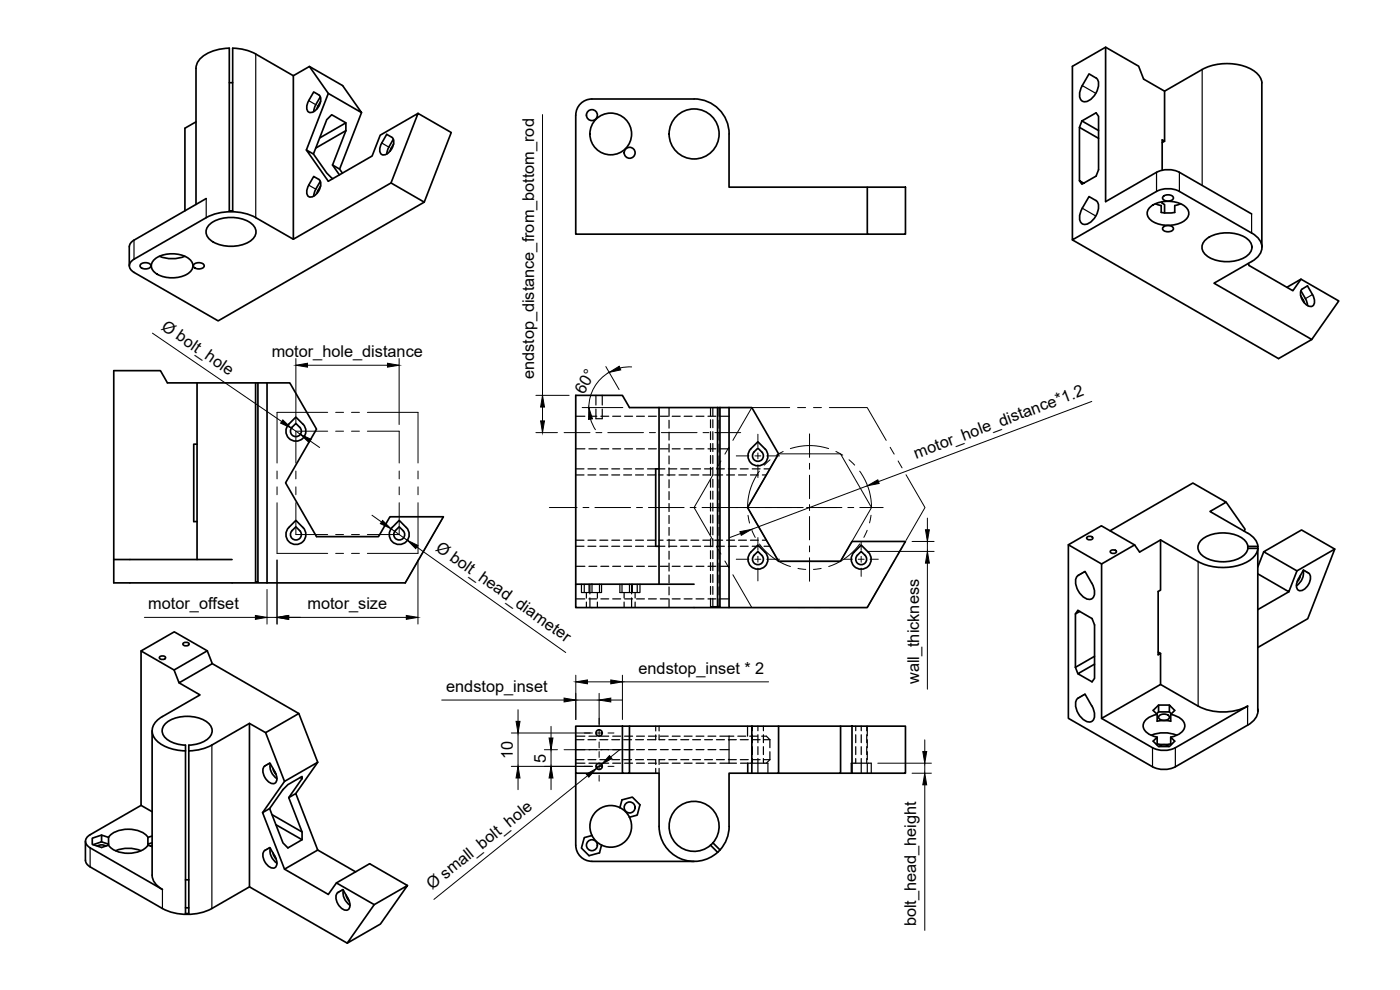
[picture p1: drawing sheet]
<svg xmlns="http://www.w3.org/2000/svg" width="420mm" height="297mm" viewBox="0 0 420 297" stroke-linecap="round" stroke-linejoin="round" font-family="sans-serif">
<!-- layer: Visible -->
<g fill="none" stroke="#000" stroke-width=".51">
<path d="M92.9 19.9l5.6 8.1 10 5.8-5.7-8.1-9.9-5.8-4.9 2.8-11.2-6.5a14.8 14.8 0 0 0-7-1.8v48.9M331.8 14.2v46.3l15.3-8.8a7.6 7.6 0 0 1 6.9 0l21.6 12.5M58.8 36.6l-3.3 1.9v24.8M68.8 24.8h1M88 22.7v49.1l29.3-16.9M94.1 27.6l1.6 .9a2.99 2.99 0 0 1-.4 4l-.9 .8a1.37 1.37 0 0 1-1.7 .3 1.37 1.37 0 0 1-.6-1.6 9.6 9.6 0 0 1 2-4.4zM96.1 29l-1.5 2.8-.4 1.7M96.2 30.5l-1.1 2.2M98.5 28l-6.6 17M103.8 39.2v-2.3l-4.3-2.5-1.4 1.5-4 10.3M103.8 36.9l-7.9 4.5M103.8 39.2l-9 5.2"/>
<path d="M103.8 39.2l-4 10.3M108.5 33.8l-6.6 16.9M125.5 34l9.9 5.8-8.1 20.8-10-5.7 8.2-20.9-11.4 6.6-2.4 6.2-13.2 7.6-6.6-9.4 2.2 1.2 4 5.7 1.8 1.7M172.8 34.6v35.7h87.5M172.8 34.5a4.8 4.8 0 0 1 4.8-4.8h30.7a10.5 10.5 0 0 1 10.5 10.5M324 38.2l5.7 3.3M324.7 36.3l-.7 1.9v16M324.7 36.3l4.3-2.4 .7 1v16l-.7 1.9-4.3 2.5-.7-1.1 1.2 .8M324.7 36.3l5 2.9M326.8 22.2l2.1 1.1a3.6 3.6 0 0 1 0 4.7 3.6 3.6 0 0 1-4.1 2.3 3.6 3.6 0 0 1 0-4.6zM349.5 27.4v15l-.7-.4v9.1M378.7 24.8v48.8"/>
<path d="M378.7 24.8a6.3 6.3 0 0 0-4.5-4.7 16.7 16.7 0 0 0-13.4 .8l-11.3 6.5-6.3-3.7-1.5-3.8-9.9-5.7-10 5.7v52.1l25.3-14.6a7.6 7.6 0 0 1 6.9 0l21.6 12.5M61.9 59.6l-22.2 12.8-.6 .8-.3 .8v5.8M94.1 52.9l1.6 .9a2.99 2.99 0 0 1-.4 4l-.9 .9a1.37 1.37 0 0 1-1.7 .3 1.37 1.37 0 0 1-.6-1.6 9.6 9.6 0 0 1 2-4.5zM94.8 56.8l-.6 2.1M96.1 54.4l-1.3 2.4M96.2 55.8l-1.1 2.2M99.8 49.5l2.1 1.2 .9 1.3M99.8 49.5l2.1 3M116.1 40.3l1.5 .9a2.99 2.99 0 0 1-.4 4l-.9 .9a1.37 1.37 0 0 1-1.7 .3 1.37 1.37 0 0 1-.6-1.7 9.6 9.6 0 0 1 2.1-4.4zM116.7 44.1l-.6 2.1M118 41.8l-1.3 2.3M118.1 43.2l-1 2.2"/>
<path d="M218.8 40.2v16h41.5M260.3 56.2h11.4v14.1h-11.4zM349.1 59a2.14 2.14 0 0 1 3.1 .2 1.83 1.83 0 0 1-3.1 .6l-.2-.6zM349.5 42.4l-.7 .4M42.2 79.3a2.14 2.14 0 0 1 3.1 .3 1.83 1.83 0 0 1-3.1 .6l-.2-.6zM46.5 77.7a9 9 0 0 1 10.8 .6 2.57 2.57 0 0 1-1.2 4 9 9 0 0 1-10.1-1 2.4 2.4 0 0 1 .5-3.6zM47.9 76.9a10.1 10.1 0 0 0 7.6 0M58.2 79.3a2.14 2.14 0 0 1 3.1 .3 1.83 1.83 0 0 1-3.1 .6l-.2-.6zM58.8 61.3v-40.8a6.3 6.3 0 0 1 4.9-5.1l2.4-.7 2.7-.3v48.9M62.6 67.6a10.6 10.6 0 0 1 13.4 0 3.1 3.1 0 0 1-1.4 5 11 11 0 0 1-12-1.1 2.77 2.77 0 0 1 0-3.9zM68.8 63.3h1M127.3 60.6l-61.8 35.7-25.3-14.6a2.08 2.08 0 0 1-1.4-1.9 2.08 2.08 0 0 1 1.4-2l21.7-12.5a16.5 16.5 0 0 1 14.9 0l11.2 6.5"/>
<path d="M321.8 72l61.9 35.6 10-5.7-29.4-16.9 11.3-6.5M328.9 60.1a3.6 3.6 0 0 1 0 4.7 3.6 3.6 0 0 1-4.1 2.4 3.6 3.6 0 0 1 0-4.7l2-3.5 2 1.1M345.4 62a9 9 0 0 1 10.8 .5 2.57 2.57 0 0 1-1.2 4.1 9 9 0 0 1-10.2-1.1 2.4 2.4 0 0 1 .6-3.5zM346.7 61.1l1.8 .6v2M348.5 63.7l2.3 .2 1.8-.2M348.8 60.5v.5l.7 .4v2.5M349.1 68.2a2.14 2.14 0 0 1 3.1 .3 1.83 1.83 0 0 1-3.1 .5l-.2-.5zM354.3 61.1l-1.7 .6v2M361.5 72.2a10.6 10.6 0 0 1 13.4 0 3.1 3.1 0 0 1-1.4 5 11 11 0 0 1-12-1.1 2.77 2.77 0 0 1 0-3.9zM374.6 79l.3 .7 13.1 7.5 2.4-3.4M375.7 69.9a4.7 4.7 0 0 1 2.8 5.5 6.1 6.1 0 0 1-2.8 3.1M375.7 73.9v.3"/>
<path d="M375.7 74.1v.1M378.7 73.9v.3M378.7 73.6v.3M386.2 86.2l4.2-2.4 11.4 6.5-8.1 11.6M390.3 88.7l.8 1.3M390.4 87.2l1.6 2.8 .4 1.7M390.6 86.9l1.8-1.1a9.4 9.4 0 0 1 2.1 4.4 1.37 1.37 0 0 1-.6 1.6 1.37 1.37 0 0 1-1.7-.3 4 4 0 0 1-1.6-4.6zM391.1 90l.3 .8M59.1 114.9h-8.9l-2-3.7h-14.1v63.7h46M59.1 114.9h17.6M59.1 114.9v53M76.7 114.9v59.7h.7v-59.7"/>
<path d="M76.7 114.9h.7M77.4 114.9h2.7M80.1 114.9h6.9l8 13.9-9.3 16.1 9.3 16.1h18.6l3.4-5.9h16.1l-11.5 19.8h-41.5M80.1 114.9v60M59.1 133.3h-1v23.2h1M86.7 127.2l2.1-2.1a5.8 5.8 0 0 1 3 3.9 3 3 0 0 1-4 3.2 3 3 0 0 1-1.1-5zM88.8 127a2.95 2.95 0 0 1 1.6 2.4 1.64 1.64 0 0 1-2.2 1.5 1.64 1.64 0 0 1-.6-2.7zM197.8 122.3h17.5M197.8 122.3h-8.9l-2.1-3.7h-14v56.7M197.8 122.3v53M215.3 122.3v59.7h.8v-59.7M215.3 122.3h.8"/>
<path d="M216.1 122.3h2.7M218.8 122.3h6.8l8.1 13.9-9.4 16.1 9.4 16.1h18.5l3.5-5.9h16l-11.4 19.8h-41.5zM225.3 134.7a3 3 0 0 0 0 4.2 3 3 0 0 0 4.3 0 3 3 0 0 0 0-4.2l-2.1-2.1-2.2 2.1M227.5 134.5a2.95 2.95 0 0 1 1.6 2.3 1.64 1.64 0 0 1-2.3 1.5 1.64 1.64 0 0 1-.5-2.7zM88.8 158.1a2.95 2.95 0 0 1 1.6 2.3 1.64 1.64 0 0 1-2.2 1.5 1.64 1.64 0 0 1-.6-2.7zM88.8 156.1a5.9 5.9 0 0 1 3 3.9 3 3 0 0 1-4 3.2 3 3 0 0 1-1.1-4.9zM119.8 158.1a2.95 2.95 0 0 1 1.7 2.3 1.64 1.64 0 0 1-2.3 1.5 1.64 1.64 0 0 1-.5-2.7zM119.8 156.1a5.9 5.9 0 0 1 3 3.9 3 3 0 0 1-4 3.2 3 3 0 0 1-1.1-4.9zM197.8 140.7h-1v23.2h1M333.1 159.3l24.9-14.4 10 5.8-4.9 2.8 11.3 6.5M368 150.7l5.7 8.1-.3 .6M374.5 160l1.9 1.5 .8 1.2 .3 1.2"/>
<path d="M34.1 167.9h35.5M208.3 175.3h-35.5v7h46M225.3 165.7a3 3 0 0 0 0 4.2 3 3 0 0 0 4.3 0 3 3 0 0 0 0-4.2l-2.1-2.2-2.2 2.2M227.5 165.5a2.95 2.95 0 0 1 1.6 2.3 1.64 1.64 0 0 1-2.3 1.5 1.64 1.64 0 0 1-.5-2.7zM256.3 165.7a3 3 0 0 0 0 4.2 3 3 0 0 0 4.3 0 3 3 0 0 0 0-4.2l-2.2-2.2-2.1 2.2M258.4 165.5a2.95 2.95 0 0 1 1.7 2.3 1.64 1.64 0 0 1-2.3 1.5 1.64 1.64 0 0 1-.5-2.7zM320.6 163.5v52l25.3 14.6a7.6 7.6 0 0 0 6.8 0l21.7-12.5M323.2 172.9l2.4-1.4 2.1 3.5a3.6 3.6 0 0 1 0 4.7 3.6 3.6 0 0 1-4.1-2.4l-.8-2.1a2.78 2.78 0 0 1 .4-2.3zM326.2 161.2a.97 .97 0 0 1 1-.3 .97 .97 0 0 1 .7 .7 .97 .97 0 0 1-1 .4 .97 .97 0 0 1-.7-.8zM333.3 165.3a.97 .97 0 0 1 1-.4 .97 .97 0 0 1 .7 .8 .97 .97 0 0 1-1 .4 .97 .97 0 0 1-.7-.8zM348.3 162v15.1l-.7 .4v19l.7-.4v9.3l-17.7 10.1v-46.3M348.3 162l11.3 6.5a16 16 0 0 0 15.9-.7 4.9 4.9 0 0 0 2-3.3"/>
<path d="M348.3 162l-6.3 3.6-1.5-2.1-9.9 5.7-10-5.7 9.9-5.7 10 5.7M374.5 163.9a5.8 5.8 0 0 0-5.4-3.8 9.3 9.3 0 0 0-9.2 2.8 3.1 3.1 0 0 0 1.7 4.3 11.1 11.1 0 0 0 11.9-.8l.8-1.2 .2-.7M377.5 164.5h-3v-.6h3v49.4M379.3 165.6l9.9 5.7 11.4-6.6-10-5.7-11.3 6.6-1.8 4.5M386.8 177.6l-9.3 5.3M389.2 171.3l-2.4 6.3-9.3-5.4M389.7 173.6l-.6 1.9a1.37 1.37 0 0 0 .6 1.6 1.37 1.37 0 0 0 1.7-.3 4 4 0 0 0 1.6-4.6l-1.8-1.1-1.5 2.6M390.2 172.7l-.3 1.2-.6 .6M391.1 171.3a4.3 4.3 0 0 1-2 4.4M400.6 164.7l-8.1 20.9-15 8.7M42.3 195.3v46.3l3.4 2M47.9 197.1a.97 .97 0 0 1 1-.3 .97 .97 0 0 1 .7 .7 .97 .97 0 0 1-1 .4 .97 .97 0 0 1-.7-.8z"/>
<path d="M55 193a.97 .97 0 0 1 1-.3 .97 .97 0 0 1 .7 .8 .97 .97 0 0 1-1 .3 .97 .97 0 0 1-.7-.8zM62.2 195.3l-9.9-5.7-10 5.7 9.9 5.7M63.7 199.1l26 15-10 5.7-4.8-2.7-11.3 6.4M324 183.5l-1.3 .7M328.5 199.3l-5 2.8 4.2 2.5 .8-1.1v-16l-.8-1.9-4.2-2.5-.8 1.1v16M328.5 196.9l-5.8 3.3M347.6 195.7l.7 .4M45.7 219.3v43.3a5.2 5.2 0 0 0 3 4.3l-21.6-12.5M48.7 215a4.5 4.5 0 0 0-2.3 6.4 11.8 11.8 0 0 0 9.3 3.9M49.6 217.2a10.8 10.8 0 0 1 13.2 0 3 3 0 0 1-1.1 5l-2.7 1.1-2.3 .3v50.5h-.3h-.7v-50.5a7.8 7.8 0 0 1-6.7-3.1 2.75 2.75 0 0 1 .6-3.3zM52.2 201l10-5.7 1.5 3.8-10 5.8zM53.7 204.9l6.3 3.6-11.3 6.5"/>
<path d="M74.9 217.1v49l29.3 16.9M89.7 214.1l5.7 14.6-10 5.7-5.7-14.6M186.8 217.9h-14v14.1h14M186.8 217.9h2.1v14.1h-2.1zM188.9 217.9h36.7M225.6 217.9h8.1v14.1h-8.1M225.6 217.9v14.1h-6.8v16M233.7 217.9h18.6v14.1h-18.6M252.3 217.9h19.4v14.1h-16v-14.1M322.7 200.2l.8 1.9M323.6 209.5l2-1.2 2 3.5M323.6 209.4a3.6 3.6 0 0 0 0 4.7 3.6 3.6 0 0 0 4.1 2.3 3.6 3.6 0 0 0 0-4.6"/>
<path d="M347.3 214.3a4.4 4.4 0 0 0-4.2 3.5 4.4 4.4 0 0 0 4.2 3.4M347.7 213.6h3.2v-2.1l1.7 1.7-1.3 1.2 .1 2-1.8-.2-2.3 .2v-2M347.7 211.5l-1.6 1.7 1.2 1.2M347.9 214.8a2.14 2.14 0 0 1 3 .3 1.83 1.83 0 0 1-3 .5l-.2-.5zM348.3 205.4l11.3 6.5a16.5 16.5 0 0 0 14.9 0M350.9 211.5h-3.2v2.1l-.6 .6M350.9 213.6l.6 .6M351.4 214.3a4.4 4.4 0 0 1 4.2 3.5 4.4 4.4 0 0 1-4.2 3.4M374.4 211.9l-21.7 12.4a7.6 7.6 0 0 1-6.8 0l-15.3-8.8M377.5 213.1a4.9 4.9 0 0 1-3 4.5M377.5 212.8v.5M63.6 223.5a14.8 14.8 0 0 1-6.9 1.8"/>
<path d="M79.5 229.8a2.99 2.99 0 0 0 .4 4l.9 .9a1.37 1.37 0 0 0 1.7 .3 1.37 1.37 0 0 0 .6-1.6 9.4 9.4 0 0 0-2.1-4.5l-1.5 .9M81.2 229.2a4.3 4.3 0 0 0 1.9 4.4M82 230.6l.3 1.1 .6 .7M85.4 234.4l-6.6 9.4M86.7 239.3l2.1-1.2 6.6 16.9-10 5.8-6.6-17 2.1-1.2M86.7 239.3l4 10.3v2.4l-4.3 2.4-1.5-1.5-4-10.3M90.1 233.3l.6 .3M90.7 233.6v-.6l-4.3 2.4-1.5 1.5-4 5.7M90.7 233.6l-4 5.7M95.4 228.7l-6.6 9.4M172.8 232v21.6a4.8 4.8 0 0 0 4.8 4.8M188.9 232h8.9v15.9a10.5 10.5 0 0 0 6.3 9.7 10.5 10.5 0 0 0 11.3-1.9"/>
<path d="M252.3 232h3.4M345.5 220.6a10.1 10.1 0 0 1 7.6 0M347.1 223.4l.2-.2v-2l-1.2 1.2 1.6 1.6h3.2l1.7-1.6-1.3-1.2v2l.2 .2M347.3 223.2l2.3 .2 1.8-.2M347.9 224a2.33 2.33 0 0 1 2.9 0M25.6 252.4l.1 5.7 .2 .9 .7 .8 22.1 12.8a16.5 16.5 0 0 0 14.9 0M29.2 253.8a2.51 2.51 0 0 1 2.6 0M30.5 250.6l-2.8 .9v1.9l2.8 .9 2.1-.7a8.1 8.1 0 0 0 8.7 2l.8-.3a4.7 4.7 0 0 0 2.3-1.7l1.3 .4M30.5 252.6l2.1 .7M32.6 253.3l-.2 .3M32.6 251.2a8.1 8.1 0 0 1 8.7-2l.8 .3a4.7 4.7 0 0 1 2.3 1.7M32.6 251.3l-2.1-.7v2l-2.5 .8"/>
<path d="M32.6 251.3v2M34.7 255.3a10.1 10.1 0 0 1 7.6 0M42.3 241.6l-15.2 8.8a2.08 2.08 0 0 0-1.4 2 2.08 2.08 0 0 0 1.4 2M44.4 253.3l.2 .3M45.7 250.8l-1.3 .5v2l1.3-.4M45.7 253.6l-.5 .2M79.5 255.1a2.99 2.99 0 0 0 .4 4.1l.9 .8a1.37 1.37 0 0 0 1.7 .3 1.37 1.37 0 0 0 .6-1.6 9.3 9.3 0 0 0-2.1-4.4l-1.5 .9M81.2 254.5a4.3 4.3 0 0 0 1.9 4.5M81.6 244.4l9.1 5.2M82 256l.3 1.1 .6 .6M82.8 247.4l7.9 4.6M95.4 255l11.3 6.6"/>
<path d="M177.6 258.5h30.7M177.7 250.7l-2.4 .6-.8 3.2 2.3 2.2 3.1-.8 .6-2.3M177.7 250.7l1.4 1.9 1.4 1M186 242.3l.7-2.3 3.1-.8 2.3 2.3-.9 3.1-2.3 .6M186 242.3a6.3 6.3 0 0 0-7.1 1.2 6.3 6.3 0 0 0-1.2 7.2M186 242.3l1.5 1 1.4 1.9M188.9 245.2a6.3 6.3 0 0 1-1.2 7.2 6.3 6.3 0 0 1-7.2 1.2M213.2 253.6l2.2 2.1M214 252.9l2.1 2.1M214 252.9l-.7 .7M214 252.9a7.5 7.5 0 0 0-3.9-12.2 7.5 7.5 0 0 0-9.1 9 7.5 7.5 0 0 0 12.3 3.9M216.1 255l-.7 .7"/>
<path d="M218.8 247.9a10.5 10.5 0 0 1-2.7 7.1M55.7 272.4h1M55.7 264h1M74.9 266.1l-11.3 6.5M85.4 260.8l13.1 7.6 2.5-3.5M101.1 268.1l1.8-1.2a9.4 9.4 0 0 1 2.1 4.4 1.37 1.37 0 0 1-.6 1.7 1.37 1.37 0 0 1-1.7-.3 4 4 0 0 1-1.6-4.6zM103.1 267.1a4.3 4.3 0 0 0 2 4.5M103.9 268.6l.4 1.1 .5 .6M122.3 265.7l-10 5.7-8.1 11.6 10-5.8 8.1-11.5-11.4-6.5-9.9 5.7 11.3 6.5"/>
<circle cx="177.6" cy="34.5" r="1.64"/>
<circle cx="183.3" cy="40.2" r="6.3"/>
<circle cx="189" cy="45.8" r="1.64"/>
<circle cx="208.3" cy="40.2" r="7.5"/>
<circle cx="179.8" cy="219.9" r=".94"/>
<circle cx="179.8" cy="229.9" r=".94"/>
<circle cx="177.6" cy="253.6" r="1.64"/>
<circle cx="189" cy="242.3" r="1.64"/>
</g>
<!-- layer: Visible Narrow -->
<g fill="none" stroke="#000" stroke-width=".36">
<path d="M76.8 16.2v49.1M92.6 30.2l2.2 1.2M95.4 31.8l.3 .1M324.8 25.7l4.1 2.3M360.8 20.9v34.7M61.9 59.6v5.7M92.6 55.5l2.2 1.3M95.4 57.2l.3 .1M114.6 42.9l2.1 1.2M117.4 44.5l.2 .1M347.1 51.7v5.7M353.9 51.7v5.7"/>
<path d="M40.2 72.1v5.7M324.8 62.5l4.1 2.3M375.6 64.2v5.7M391.1 90l-.2 .1M393.9 88.4l-2.1 1.2M325.6 171.5l-2 1.1M359.6 168.5v43.4M391.2 171.1l1.5 .8M325.6 208.3l-2 1.2M374.4 211.9v5.7M63.6 223.5v49.1M81 228.9l-1.5 .9"/>
<path d="M345.9 224.4v5.7M352.7 224.4v5.7M27.1 254.4v5.7M81 254.3l-1.5 .9M48.7 266.9v5.7M102.9 266.9l-1.5 .9"/>
</g>
<!-- layer: Reference -->
<g fill="none" stroke="#000" stroke-width=".3">
<path d="M98.3 123.7h-15.2v15.2M98.3 129.4h-9.5v9.5M100.7 123.7h2.4M100.7 129.4h2.4M105.5 123.7h2.4M105.5 129.4h2.4M110.3 123.7h15.2v15.2M110.3 129.4h9.5v9.5M216.4 138.3l-1.2 2.1M218.8 134.2l-1.2 2.1M231.1 138l-1.7 1.6M233.7 136.2h18.5l9.4 16.1-9.4 16.1h-18.5l-9.4-16.1z"/>
<path d="M235 135.5l-2 1.1M237 122.3h-11.4l-5.7 9.8M237.2 134.6a18.4 18.4 0 0 1 11.5 0M239.4 122.3h2.4M244.1 122.3h2.4M248.9 122.3h11.4l5.7 9.8M250.9 135.5l2 1.1M254.8 138l1.7 1.6M267.1 134.2l1.3 2.1M269.5 138.3l1.2 2.1M83.1 141.3v2.4M83.1 146.1v2.3"/>
<path d="M83.1 150.8v15.2h15.2M88.8 141.3v2.4M88.8 146.1v2.3M88.8 150.8v9.6h9.5M119.8 150.8v9.6h-9.5M119.8 141.3v2.4M119.8 146.1v2.3M125.5 150.8v15.2h-15.2M125.5 141.3v2.4M125.5 146.1v2.3M133.1 155.1l-11.5 19.8M214 142.4l-5.7 9.9 5.7 9.8"/>
<path d="M224.5 154.6l.4 2.3M225.7 159.1l1 2.2M227.9 141.4a18.5 18.5 0 0 0-3.6 10.9M258 141.4a18.7 18.7 0 0 1 3.6 10.9M260.2 159.1l-1 2.1M261.4 154.6l-.4 2.3M271.9 142.4l5.7 9.9-5.7 9.8M95 161h18.6M100.7 166h2.4M100.7 160.4h2.4M105.5 166h2.4M105.5 160.4h2.4"/>
<path d="M215.2 164.2l1.2 2.1M217.6 168.3l1.2 2.1M219.9 172.5l5.7 9.8h11.4M227.9 163.2a18.4 18.4 0 0 0 9.3 6.8M239.5 170.5l2.3 .3M246.4 170.5l-2.3 .3M258 163.2a18.5 18.5 0 0 1-9.3 6.8M266 172.5l-5.7 9.8h-11.4M268.4 168.3l-1.3 2.1M270.7 164.2l-1.2 2.1M239.4 182.3h2.4M244.1 182.3h2.4"/>
</g>
<!-- layer: Hidden -->
<g fill="none" stroke="#000" stroke-width=".36">
<path d="M178.8 118.6v2.9M180.7 118.6v2.9M172.8 124.9h2.7M172.8 134.7h2.7M176.7 124.9h2.4M176.7 134.7h2.4M178.8 122.7v2.9h1.9v-2.9M180.3 124.9h2.4M180.3 134.7h2.4M183.9 124.9h2.4M183.9 134.7h2.4M187.5 124.9h2.3"/>
<path d="M187.5 134.7h2.3M191 124.9h2.4M191 134.7h2.4M194.6 124.9h2.4M194.6 134.7h2.4M198.2 124.9h2.4M198.2 134.7h2.4M200.8 122.3v2.6M200.8 126.1v2.4M200.8 129.7v2.3M200.8 133.2v2.4M200.8 136.8v2.4"/>
<path d="M201.7 124.9h2.4M201.7 134.7h2.4M205.3 124.9h2.4M205.3 134.7h2.4M208.9 124.9h2.4M208.9 134.7h2.4M212.5 124.9h2.3M212.5 134.7h2.3M213.2 122.3v2.5M213.2 125.9v2.4M213.2 129.5v2.4M213.2 133.1v2.4"/>
<path d="M213.2 136.7v2.4M213.9 122.3v2.5M213.9 125.9v2.4M213.9 129.5v2.4M213.9 133.1v2.4M213.9 136.7v2.4M215.8 122.3v2.6M215.8 126.1v2.4M215.8 129.7v2.3M215.8 133.2v2.4M215.8 136.8v2.4M216 124.9h2.8"/>
<path d="M216 134.7h2.8M172.8 140.7h2.5M172.8 142.5h2.5M176.4 140.7h2.4M176.4 142.5h2.4M180 140.7h2.4M180 142.5h2.4M183.6 140.7h2.4M183.6 142.5h2.4M187.2 140.7h2.3M187.2 142.5h2.3M190.7 140.7h2.4"/>
<path d="M190.7 142.5h2.4M194.3 140.7h2.5M194.3 142.5h2.5M197.8 140.7h1.7M197.8 142.5h1.2M200.2 142.5h2.4M200.7 140.7h2.4M200.8 140.4v2.4M200.8 144v2.3M200.8 147.5v2.4M200.8 151.1v2.4M200.8 154.7v2.4"/>
<path d="M200.8 158.2v2.4M203.8 142.5h2.4M204.3 140.7h2.4M207.3 142.5h2.4M207.9 140.7h2.3M210.9 142.5h2.4M211.4 140.7h2.4M213.2 140.2v2.4M213.2 143.8v2.4M213.2 147.4v2.4M213.2 150.9v2.4M213.2 154.5v2.4"/>
<path d="M213.2 158.1v2.4M213.9 140.2v2.4M213.9 143.8v2.4M213.9 147.4v2.4M213.9 150.9v2.4M213.9 154.5v2.4M213.9 158.1v2.4M214.5 142.5h2.4M215 140.7h2.4M215.8 140.4v2.4M215.8 144v2.3M215.8 147.5v2.4"/>
<path d="M215.8 151.1v2.4M215.8 154.7v2.4M215.8 158.2v2.4M218.1 142.5h2.4M218.6 140.7h2.4M221.6 142.5h2.4M222.2 140.7h2.3M225.2 142.5h2.4M225.7 140.7h2.4M228.8 142.5h1.2M229.3 140.7h1.8M172.8 162.1h2.5"/>
<path d="M172.8 163.9h2.5M172.8 169.9h2.7M172.8 179.7h2.7M174.5 175.3v2.5h2.3v-2.5M175.3 175.3v2.5M176 177.8v1.7M176.4 162.1h2.4M176.4 163.9h2.4M176.7 169.9h2.4M176.7 179.7h2.4M177 175.3v2.9M177 179.4v2.9"/>
<path d="M177.7 175.3v2.5M179.3 177.8v1.7M179.9 175.3v2.5h-3.1M180 162.1h2.4M180 163.9h2.4M180.3 169.9h2.4M180.3 179.7h2.4M180.5 175.3v2.5h-.6M183.6 162.1h2.4M183.6 163.9h2.4M183.9 169.9h2.4M183.9 179.7h2.4"/>
<path d="M186 175.3v2.5h2.9M186.7 175.3v2.5M187.2 162.1h2.3M187.2 163.9h2.3M187.3 177.8v1.7M187.5 169.9h2.3M187.5 179.7h2.3M188.9 175.3v2.5h2.3M189.5 175.3v2.9M189.5 179.4v2.9M189.8 175.3v2.5M190.6 177.8v1.7"/>
<path d="M190.7 162.1h2.4M190.7 163.9h2.4M191 169.9h2.4M191 179.7h2.4M191.2 175.3v2.5h.9v-2.5M194.3 162.1h2.5M194.3 163.9h2.5M194.6 169.9h2.4M194.6 179.7h2.4M197.8 162.1h1.2M197.8 163.9h1.7M198.2 169.9h2.4"/>
<path d="M198.2 179.7h2.4M200.2 162.1h2.4M200.7 163.9h2.4M200.8 161.8v2.4M200.8 165.4v2.4M200.8 169v2.4M200.8 172.5v2.4M200.8 176.1v2.4M200.8 179.7v2.6M201.7 169.9h2.4M201.7 179.7h2.4M203.8 162.1h2.4"/>
<path d="M204.3 163.9h2.4M205.3 169.9h2.4M205.3 179.7h2.4M207.3 162.1h2.4M207.9 163.9h2.3M208.9 169.9h2.4M208.9 179.7h2.4M210.9 162.1h2.4M211.4 163.9h2.4M212.5 169.9h2.3M212.5 179.7h2.3M213.2 161.7v2.3"/>
<path d="M213.2 165.2v2.4M213.2 168.8v2.4M213.2 172.4v2.4M213.2 176v2.3M213.2 179.5v2.5h2.1M213.9 161.7v2.3M213.9 165.2v2.4M213.9 168.8v2.4M213.9 172.4v2.4M213.9 176v2.3M213.9 179.5v2.5M214.5 162.1h2.4"/>
<path d="M215 163.9h2.4M215.8 161.8v2.4M215.8 165.4v2.4M215.8 169v2.4M215.8 172.5v2.4M215.8 176.1v2.4M215.8 179.7v2.6M216 169.9h2.8M216 179.7h2.8M218.1 162.1h2.4M218.6 163.9h2.4M221.6 162.1h2.4"/>
<path d="M222.2 163.9h2.3M225.2 162.1h2.4M225.7 163.9h2.4M228.8 162.1h1.2M229.3 163.9h1.8M176 180.6v1.7M179.3 180.6v1.7M187.3 180.6v1.7M190.6 180.6v1.7M196.8 217.9v1.4M197.8 217.9v1.4M224.3 217.9v3"/>
<path d="M225.8 217.9v1.4M227.5 217.9v1.4M229.1 217.9v1.4M256.8 217.9v1.4M258.5 217.9v1.4M260.1 217.9v1.4M260.3 217.9v2.9M172.8 220.9h2.7M172.8 229h2.7M172.8 224.9h2.7M172.8 221.9h2.5M172.8 227.9h2.5"/>
<path d="M176.4 221.9h2.4M176.4 227.9h2.4M176.7 220.9h2.4M176.7 229h2.4M176.7 224.9h2.4M180 221.9h2.4M180 227.9h2.4M180.3 220.9h2.4M180.3 229h2.4M180.3 224.9h2.4M183.6 221.9h2.4M183.6 227.9h2.4"/>
<path d="M183.9 220.9h2.4M183.9 229h2.4M183.9 224.9h2.4M187.2 221.9h2.3M187.2 227.9h2.3M187.5 220.9h2.3M187.5 229h2.3M187.5 224.9h2.3M190.8 221.9h2.3M190.8 227.9h2.3M191 220.9h2.4M191 229h2.4"/>
<path d="M191 224.9h2.4M194.3 227.9h2.5v1.5M194.6 220.9h2.4M194.6 229h2.4M194.6 224.9h2.4M196.8 220.5v1.4h-2.5M196.8 230.6v1.4M197.8 220.5v1.4h1.7M197.8 230.6v1.4M198.2 220.9h2.4M198.2 229h2.4M198.2 224.9h2.4"/>
<path d="M199.5 227.9h-1.7v1.5M200.7 221.9h2.4M200.7 227.9h2.4M201.7 220.9h2.4M201.7 229h2.4M201.7 224.9h2.4M204.3 221.9h2.4M204.3 227.9h2.4M205.3 220.9h2.4M205.3 229h2.4M205.3 224.9h2.4M207.9 221.9h2.3"/>
<path d="M207.9 227.9h2.3M208.9 220.9h2.4M208.9 229h2.4M208.9 224.9h2.4M211.5 221.9h2.3M211.5 227.9h2.3M212.5 220.9h2.3M212.5 229h2.3M212.5 224.9h2.3M215 221.9h2.4M215 227.9h2.4M216 220.9h4.2"/>
<path d="M216 229h5M216 224.9h2.8M218.6 221.9h2.4M218.6 227.9h2.4M218.8 220.9v8.1M221.4 220.9h2.4M222.2 221.9h2.4M222.2 227.9h2.4M222.2 229h2.3M224.3 229v3M224.5 229h6v3M224.5 229v3"/>
<path d="M225 220.9h2.4M225.7 221.9h2.4M225.7 227.9h2.4M225.8 220.5v2.3M225.8 224v2.4M225.8 227.6v1.4M227.5 220.5v2.3M227.5 224v2.4M227.5 227.6v4.4M228.6 220.9h1.4l1.1 1M229.1 220.5v2.3M229.1 224v2.4"/>
<path d="M229.1 227.6v1.4M229.3 221.9h1.8M229.3 227.9h1.8M231.1 221.9v2.4M231.1 225.5v2.4M231.1 227.9l-1.1 1.1M255.5 232v-3h6v3M256.8 220.5v2.3M256.8 224v2.4M256.8 227.6v1.4M258.5 220.5v2.3M258.5 224v2.4"/>
<path d="M258.5 227.6v4.4M260.1 220.5v2.3M260.1 224v2.4M260.1 227.6v1.4M260.3 222v2.3M260.3 225.5v2.4M260.3 229.1v2.9"/>
</g>
<!-- layer: Dimensions -->
<g fill="none" stroke="#000" stroke-width=".3">
<path d="M162.8 34.4v84.2M45.7 100l38.8 26.5M88.8 107.6v19.8M92.3 109.6h24M119.8 107.6v19.8M160.8 118.6h10M181.8 110l4 6.9M182.8 111.7a12.2 12.2 0 0 0-6.1 10.6M189.6 110.1l-3.5 .3M87.4 128.4l2.7 1.9M93 132.3l2.9 2M160.8 129.8h6.5"/>
<path d="M162.8 122.1v4.2M174.7 122.3h12.2M177.2 125.7l1.5 3.2M327.7 120.4l-64.1 24.1M111.6 154.6l2.9 2M117.3 158.7l4.9 3.4M260.3 145.7l-34.8 13.1M278.3 155.5v3.4M80.1 176.9v10.3M83.1 168v19.2M125.1 164.1l44.7 31.7M125.4 168v19.2"/>
<path d="M222.3 160.1l-3.3 1.2M260.5 165.4h19.8M273.7 162.5h6.6M278.3 162.5v2.9M278.3 169v37.8M43.3 185.2h33.3M80.1 185.2h3M86.6 185.2h35.3M132.6 210h36.7M153.5 219.9h24.3M155.5 212.9v3.5M155.5 219.9v10"/>
<path d="M165.4 217.9v3.5M172.8 202.6v13.3M172.8 210h7M176.3 204.6h7M179.8 208v9.9M183.3 210h3.5M186.8 202.6v13.3M186.8 204.6h43.9M153.5 229.9h24.3M155.5 233.4v3.5M163.4 224.9h3.9M165.4 224.9v5"/>
<path d="M165.4 233.4v3.5M176.3 232.7l-46.1 37.2M180.5 229.3l-1.4 1.2M186 224.9l-2.7 2.2M263.4 229h16.1M273.7 232h5.8M277.5 222v3.5M277.5 229v3M277.5 235.5v43.7"/>
</g>
<g fill="#000" stroke="#000" stroke-width=".3">
<path d="M88.8 109.6l3.5-.6v1.2zM116.3 109l3.5 .6-3.5 .6zM182.8 111.7l3-1.8 .5 1.1zM84.9 126l2.5 2.4-3.2-1.4zM90.1 130.3l3.3 1.5-.7 1zM162.2 126.3h1.2l-.6 3.5zM162.8 118.6l.6 3.5h-1.2zM176.7 122.3l1.1 3.4-1.2 .1zM114.8 156.2l2.5 2.5-3.1-1.6zM222.1 159.5l3.4-.7-3 1.8zM260.3 145.7l3.1-1.7 .4 1.1zM277.7 158.9h1.2l-.6 3.6z"/>
<path d="M122.2 162.1l3.2 1.6-.6 .9zM278.3 165.4l.6 3.6h-1.2zM76.6 184.7l3.5 .5-3.5 .6zM83.1 185.2l3.5-.5v1.1zM121.9 184.7l3.5 .5-3.5 .6zM154.9 216.4h1.2l-.6 3.5zM169.3 209.5l3.5 .5-3.5 .6zM172.8 204.6l3.5-.6v1.2zM179.8 210l3.5-.5v1.1zM183.3 204l3.5 .6-3.5 .6zM155.5 229.9l.6 3.5h-1.2zM165.4 229.9l.5 3.5h-1.1z"/>
<path d="M164.8 221.4h1.1l-.5 3.5zM176 232.3l3.1-1.8-2.4 2.7zM182.9 226.7l.7 .9-3.1 1.7zM276.9 225.5h1.2l-.6 3.5zM277.5 232l.6 3.5h-1.2z"/>
</g>
<!-- layer: Center Lines -->
<g fill="none" stroke="#000" stroke-width=".3">
<path d="M169.3 129.8h7.8M178.8 129.8h1.8M182.4 129.8h10.7M194.9 129.8h1.8M198.5 129.8h10.7M211 129.8h1.8M214.5 129.8h7.8M221 136.8h3.8M226.5 136.8h1.8M227.5 130.3v3.8M227.5 135.9v1.8M227.5 139.5v3.8"/>
<path d="M230.1 136.8h3.9M243 130.2v7M243 139v1.8M164.9 152.3h8.3M175 152.3h1.7M178.5 152.3h10.8M191 152.3h1.8M194.6 152.3h10.7M207.1 152.3h1.8M210.7 152.3h30.3M242.1 152.3h10.6M243 142.6v7"/>
<path d="M243 151.4v1.8M243 155v7M254.4 152.3h1.8M258 152.3h7M221 167.8h3.8M226.5 167.8h1.8M227.5 161.3v3.8M227.5 166.9v1.8M227.5 170.5v3.8M230.1 167.8h3.9M243 163.8v1.8M243 167.4v7"/>
<path d="M253.3 167.8h2.5M257.6 167.8h1.7M258.4 162.6v2.5M258.4 166.9v1.8M258.4 170.5v2.4M261.1 167.8h2.5M175.3 219.9h1.8M178.9 219.9h1.8M179.8 215.5v1.8M179.8 219v1.8M182.5 219.9h1.8M169.3 224.9h7.8"/>
<path d="M175.3 229.9h1.8M178.9 229.9h1.8M178.9 224.9h1.8M179.8 222.6v1.8M179.8 225.5v1.8M179.8 229.1v1.7M179.8 232.6v1.8M182.5 229.9h1.8M182.5 224.9h7.8"/>
</g>
<g font-size="4.9">
<text x="48.2" y="98.6" transform="rotate(34 48.2 98.6)">Ø bolt_hole</text>
<text x="81.5" y="107.1">motor_hole_distance</text>
<text x="160.4" y="113.8" transform="rotate(-90 160.4 113.8)">endstop_distance_from_bottom_rod</text>
<text x="175.2" y="118.6" transform="rotate(-60 175.2 118.6)">60°</text>
<text x="275" y="137.6" transform="rotate(-21 275 137.6)">motor_hole_distance*1.2</text>
<text x="130.5" y="164.9" transform="rotate(35 130.5 164.9)">Ø bolt_head_diameter</text>
<text x="44.5" y="182.8">motor_offset</text>
<text x="92.3" y="182.8">motor_size</text>
<text x="191.6" y="202.1">endstop_inset * 2</text>
<text x="133.9" y="207.6">endstop_inset</text>
<text x="275.9" y="205.3" transform="rotate(-90 275.9 205.3)">wall_thickness</text>
<text x="153.9" y="227.8" transform="rotate(-90 153.9 227.8)">10</text>
<text x="163.8" y="228.8" transform="rotate(-90 163.8 228.8)">5</text>
<text x="129.7" y="267.1" transform="rotate(-39 129.7 267.1)">Ø small_bolt_hole</text>
<text x="275" y="278" transform="rotate(-90 275 278)">bolt_head_height</text>
</g>
</svg>
